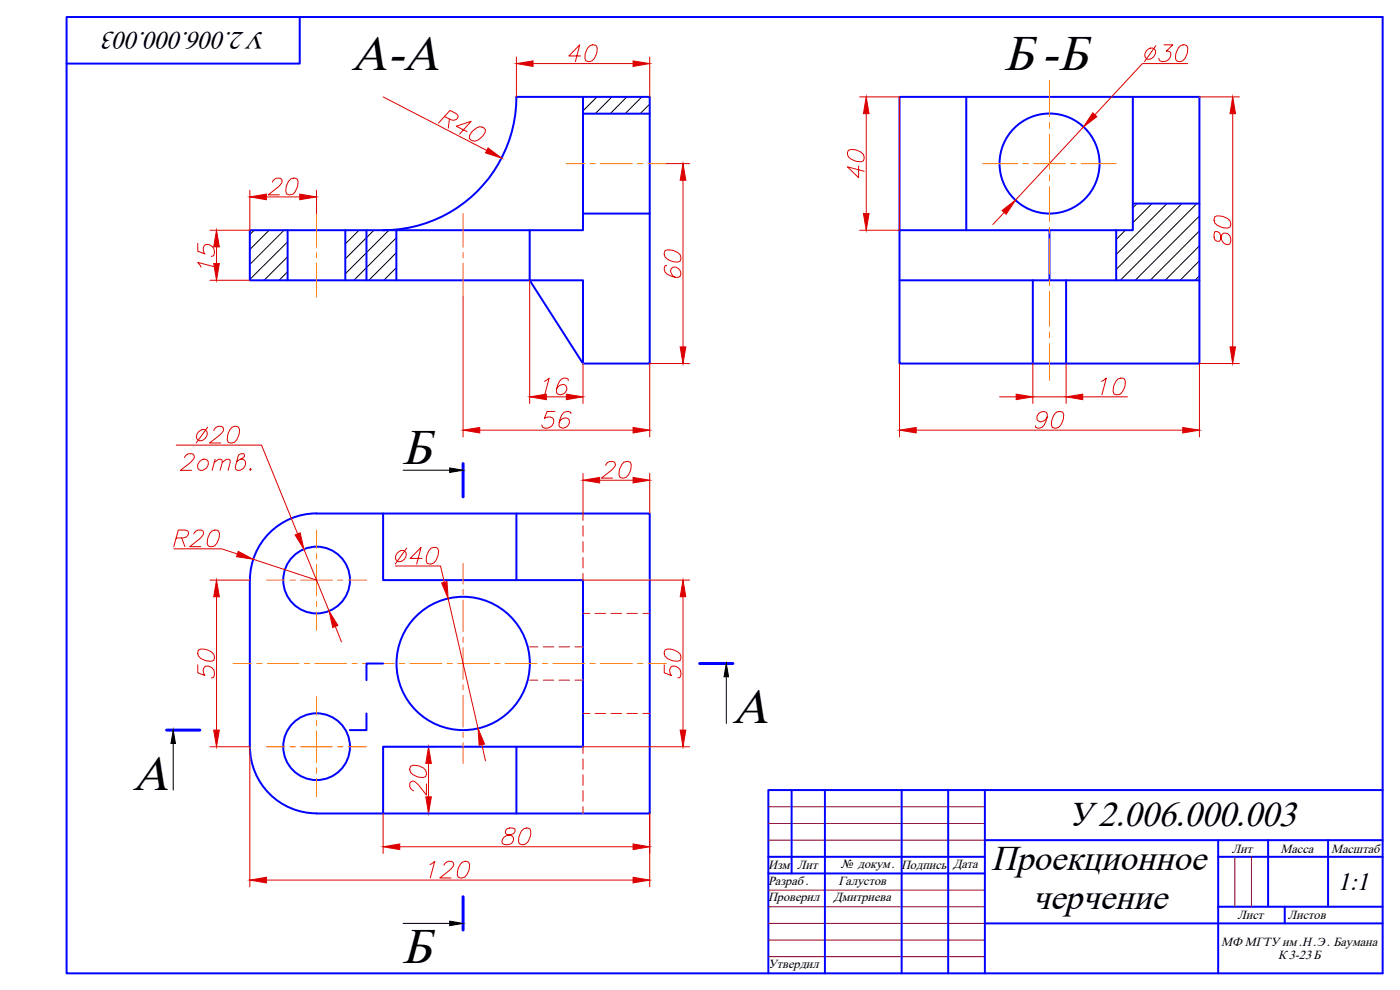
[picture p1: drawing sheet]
<svg xmlns="http://www.w3.org/2000/svg" width="420mm" height="297mm" viewBox="0 0 420 297" stroke-linecap="round" stroke-linejoin="round" font-family="sans-serif">
<g fill="none" stroke="#d00" stroke-width=".3">
<path d="M155 17.1v12M160 19.1h30M174.3 16.8h-3.6l3.3-3.4-1.3 5.1M177 13.7a1.39 1.39 0 0 1 2.2 .7 5.1 5.1 0 0 1-1.5 3.8l-.7 .3-1.2-.3a4.1 4.1 0 0 1 1.2-4.5zM195 17.1v12M344.1 15.1a1.55 1.55 0 0 1 2.7 0 2.05 2.05 0 0 1-.7 2.1 2.05 2.05 0 0 1-2.1 .3 1.75 1.75 0 0 1 .1-2.4zM346.9 13.7l-3.4 4.8M349.3 13.4h2.7l-2 2h.7l.5 .2a2.07 2.07 0 0 1-.7 2.5 2.07 2.07 0 0 1-2.6-.1l-.1-.5M354.3 13.7l.7-.3 1.2 .3a4.1 4.1 0 0 1-1.2 4.5l-.8 .3-1.1-.3a4.1 4.1 0 0 1 1.2-4.5zM356.4 19.1h-13.5l-14.3 15.3M115 29.1l31.1 16.1M133.4 35l1.9 .9a1.5 1.5 0 0 0 2.2-1l-.6-.8-1.9-1-3.4 3.8"/>
<path d="M134.9 35.7l-.4 2.8M140.1 39.5l-3.2-1.6 4.5-1.5-3.5 3.8M142 39.1l1.1-.8a1.88 1.88 0 0 1 2.6 .6 4.1 4.1 0 0 1-3.2 3.5l-1.2-.4-.5-.5 .1-.8zM258 29.1h12v40h-12M260 34.1v30M325.2 38.1l-20.4 22M360 29.1h12M370 34.1v70M75 57.1v12h-12M80 59.1h10M81.7 54.6l.1-.2a1.69 1.69 0 0 1 2.8-.5 1.95 1.95 0 0 1-1.1 2.2l-3 2.3h3.3M87.2 53.7l.9-.2 1.1 .2a4.1 4.1 0 0 1-1.2 4.5l-.8 .2-1.1-.2a4.1 4.1 0 0 1 1.1-4.5z"/>
<path d="M95 57.1v7M200 49.1h7M205 54.1v50M254.6 45.1a4.1 4.1 0 0 1 4.5 1.2 1.42 1.42 0 0 1-.7 2.2 5.1 5.1 0 0 1-3.8-1.5l-.3-.7zM257.7 49.8v3.5l-3.4-3.2 5 1.3M59.4 73v2.4l2.1 .8a1.59 1.59 0 0 1-.5-1.8 1.59 1.59 0 0 1 1.4-1.1 2.14 2.14 0 0 1 1.5 3.5l-.5 .1M65 74.1v5M199.6 75.2a4.3 4.3 0 0 1 4.5 1.2 1.42 1.42 0 0 1-.7 2.2 5.1 5.1 0 0 1-3.8-1.5l-.3-.7zM200.1 79.7h-.5a1.84 1.84 0 0 0 .7 2.6 3.5 3.5 0 0 0 3.8 .6 1.83 1.83 0 0 0-.4-2.2 1.83 1.83 0 0 0-2.2-.2 1.82 1.82 0 0 0 1.2 2.7M301.4 63.7l-3.5 3.7M364.6 69.5a2.26 2.26 0 0 0 .4 2.8h1l.7-2a1.59 1.59 0 0 1 1.7-.2 1.59 1.59 0 0 1 1 1.4v1l-.3 .6a1.81 1.81 0 0 1-2.6-1.6l-.2-1a1.29 1.29 0 0 0-1.7-1zM364.6 65a4.3 4.3 0 0 1 4.5 1.2l.3 .8-.3 1.1a4.1 4.1 0 0 1-4.5-1.2l-.2-.7z"/>
<path d="M63 84.1h12M64.3 80l-4.9-1.3 .9 1.5M139 89.1v42M159 84.1v37M163.4 114.4l1.4-1-1.3 5M164 119.1h6M170.6 114.2l-.1-.5a1.84 1.84 0 0 0-2.6 .7 3.5 3.5 0 0 0-.6 3.8 1.82 1.82 0 0 0 2.3-.4 1.82 1.82 0 0 0 .1-2.2 1.82 1.82 0 0 0-2.7 1.2M175 109.1v12M207 109.1h-12v22M270 109.1v22M300 119.1h5M310 119.1h10"/>
<path d="M310 109.1v12M320 109.1v12M325 119.1h13.4M330.6 114.4l1.4-1-1.3 5M335.5 113.7l.8-.3 1.1 .3a4.1 4.1 0 0 1-1.1 4.5l-.9 .2-1.1-.2a4.1 4.1 0 0 1 1.2-4.5zM372 109.1h-12v22M52.9 133.5h25.6l10.8 26.7M59.5 129.6a1.55 1.55 0 0 1 2.6 0 2.03 2.03 0 0 1-.6 2 2.03 2.03 0 0 1-2.1 .4 1.69 1.69 0 0 1 .1-2.4zM62.3 128.2l-3.4 4.7M64.2 129.1l.1-.2a1.66 1.66 0 0 1 2.7-.5 1.92 1.92 0 0 1-1 2.1l-3.1 2.4h3.4M69.7 128.2l.7-.3 1.2 .3a4.1 4.1 0 0 1-1.2 4.5l-.8 .2-1.1-.2a4.3 4.3 0 0 1 1.2-4.5zM144 129.1h46"/>
<path d="M166.5 123.5h-2.3l-.8 2.1a1.61 1.61 0 0 1 1.7-.5 1.61 1.61 0 0 1 1.1 1.5 2.15 2.15 0 0 1-3.5 1.4l-.1-.5M171.4 124.1l-.2-.4a1.95 1.95 0 0 0-2.5 .7l-.6 1.2-.3 2.1a1.73 1.73 0 0 0 2.4 .3 1.73 1.73 0 0 0 .3-2.4 1.86 1.86 0 0 0-2.7 1.2M181.8 139.6a1.66 1.66 0 0 1 2.8-.7 1.81 1.81 0 0 1-1.1 2.2l-3 2.4h3.4M187.2 138.7l.8-.2 1.1 .2a4.1 4.1 0 0 1-1.1 4.5l-.8 .3-1.1-.3a4.1 4.1 0 0 1 1.1-4.5zM275 129.1h80M314.3 125.1a1.68 1.68 0 0 1-1.3 1.4 1.68 1.68 0 0 1-1.8-.7 1.79 1.79 0 0 1 .9-2 1.79 1.79 0 0 1 2.2 .3 5.4 5.4 0 0 1-1.6 4.1l-1.2 .3-.7-.3-.1-.5M317 123.7a1.42 1.42 0 0 1 2.2 .7 5.1 5.1 0 0 1-1.5 3.8l-.8 .3-1.1-.3a4.3 4.3 0 0 1 1.2-4.5zM63.7 159.3l.8-.3 1.1 .3a4.1 4.1 0 0 1-1.2 4.5l-.8 .2-1.1-.2a4.1 4.1 0 0 1 1.2-4.5zM175 142.1v12M180 144.1h10M195 142.1v12M52.2 164.7h14.3l4.7 1.5"/>
<path d="M52.9 161.4h2.1a1.53 1.53 0 0 0 1.5-1.9l-.9-.5h-2.1l-1.3 5M54.5 161.4l1 2.6M58.2 160.2l.1-.2a1.69 1.69 0 0 1 2.7-.5 1.95 1.95 0 0 1-1.1 2.2l-3 2.3h3.3M63 174.1h12M65 179.1v40M76 167.8l19 6.3M91.2 164.8l7.6 18.5M118.6 169.8h13.6l1.1 4.9M119.3 165.9a1.55 1.55 0 0 1 2.6 0 2.05 2.05 0 0 1-.7 2 2.05 2.05 0 0 1-2.1 .4 1.75 1.75 0 0 1 .2-2.4zM122 164.5l-3.4 4.7M126.7 167.5h-3.6l3.3-3.3-1.3 5M129.4 164.5a1.44 1.44 0 0 1 2.2 .7 5.1 5.1 0 0 1-1.5 3.8 1.39 1.39 0 0 1-2.2-.7 5.1 5.1 0 0 1 1.5-3.8z"/>
<path d="M134.5 179.6l9 39M175 174.1h32M205 179.1v40M59.4 199.5v2.4l2.1 .8a1.58 1.58 0 0 1-.5-1.8 1.58 1.58 0 0 1 1.4-1.1 2.12 2.12 0 0 1 1.5 3.5l-.5 .1M59.6 195a4.1 4.1 0 0 1 4.5 1.2l.2 .8-.2 1.1a4.3 4.3 0 0 1-4.5-1.2l-.2-.7zM100.6 187.9l1.9 4.7M199.3 199.5v2.4l2.2 .8a1.58 1.58 0 0 1-.5-1.8 1.58 1.58 0 0 1 1.4-1.1 2.12 2.12 0 0 1 1.5 3.5l-.5 .1M199.6 195a4.1 4.1 0 0 1 4.5 1.2l.2 .8-.2 1.1a4.3 4.3 0 0 1-4.5-1.2l-.3-.7zM63 224.1h12v42M115 224.1h15.6M123.2 229.9a4.1 4.1 0 0 1 4.6 1.2l.2 .8-.2 1.1a4.1 4.1 0 0 1-4.6-1.2l-.2-.8zM128 235.2v3.3l-3.1-3.6a1.06 1.06 0 0 0-1-.6 1.06 1.06 0 0 0-.9 .8 1.85 1.85 0 0 0 1.2 2.2"/>
<path d="M128.6 229.1v10M144.6 223.4l1.1 4.9M175 224.1h32M120 254.1h70M129 259.4l1.5-1-1.4 5M130.6 244.1h-15.6v12M133.3 259.6a1.7 1.7 0 0 1 2.8-.7 1.95 1.95 0 0 1-1.1 2.2l-3 2.3h3.3M138.7 258.7l.8-.3 1.1 .3a4.1 4.1 0 0 1-1.2 4.5l-.8 .2-1.1-.2a4.1 4.1 0 0 1 1.2-4.5zM152.1 248.7l-.3 .5v.9l1.9 .7a1.58 1.58 0 0 1 .3 1.7 1.58 1.58 0 0 1-1.5 .9h-.9l-.9-.4a1.91 1.91 0 0 1 1.9-2.4l1-.3a1.27 1.27 0 0 0 .9-1.6l-.7-.3zM156.5 249.4a1.87 1.87 0 0 1 2.5-.7 4 4 0 0 1-1.2 4.5 1.38 1.38 0 0 1-2.2-.7l.1-1.2zM195 244.1v22M80 264.1h110"/>
</g>
<g fill="#d00" stroke="#d00" stroke-width=".3">
<path d="M128.6 224.1l.9 5h-1.7z"/>
<path d="M127.8 239.1h1.7l-.9 5z"/>
<path d="M98.8 183.3l2.6 4.3-1.5 .7z"/>
<path d="M88.6 160.5l1.5-.6 1.1 4.9z"/>
<path d="M71.5 165.4l4.5 2.4-5-.8z"/>
<path d="M115 254.1l5-.9v1.7z"/>
<path d="M190 253.2l5 .9-5 .8z"/>
<path d="M75 264.1l5-.9v1.7z"/>
<path d="M190 263.2l5 .9-5 .8z"/>
<path d="M65 174.1l.8 5h-1.7z"/>
<path d="M64.1 219.1h1.7l-.8 5z"/>
<path d="M143.5 218.6l1.9 4.7-1.6 .3z"/>
<path d="M132.5 174.9l1.7-.4 .3 5.1z"/>
<path d="M205 174.1l.8 5h-1.7z"/>
<path d="M204.1 219.1h1.7l-.8 5z"/>
<path d="M370 29.1l.8 5h-1.7z"/>
<path d="M369.1 104.1h1.7l-.8 5z"/>
<path d="M300.7 63.1l4.1-3-2.8 4.2z"/>
<path d="M328 33.9l1.2 1.1-4 3.1z"/>
<path d="M65 69.1l.8 5h-1.7z"/>
<path d="M64.1 79.1h1.7l-.8 5z"/>
<path d="M75 59.1l5-.9v1.7z"/>
<path d="M90 58.2l5 .9-5 .8z"/>
<path d="M190 128.3l5 .8-5 .8z"/>
<path d="M139 129.1l5-.8v1.6z"/>
<path d="M146.5 44.4l4 3-4.8-1.5z"/>
<path d="M204.1 104.1h1.7l-.8 5z"/>
<path d="M205 49.1l.8 5h-1.7z"/>
<path d="M190 18.3l5 .8-5 .8z"/>
<path d="M155 19.1l5-.8v1.6z"/>
<path d="M270 129.1l5-.8v1.6z"/>
<path d="M355 128.3l5 .8-5 .8z"/>
<path d="M159 119.1l5-.8v1.6z"/>
<path d="M170 118.3l5 .8-5 .8z"/>
<path d="M260 29.1l.8 5h-1.7z"/>
<path d="M259.1 64.1h1.7l-.8 5z"/>
<path d="M305 118.3l5 .8-5 .8z"/>
<path d="M320 119.1l5-.8v1.6z"/>
<path d="M175 144.1l5-.9v1.7z"/>
<path d="M190 143.2l5 .9-5 .8z"/>
</g>
<g fill="none" stroke="#00f" stroke-width=".59">
<path d="M20 5.1h395v286.9h-395zM90 5.1v14h-70M175 29.1v40h-100v15h84l16 25h20v-80h-40a40 40 0 0 1-40 40M175 34.1h20M270 29.1h90v80h-90zM290 29.1v40h-20M340 29.1v40h-50M86.3 69.1v15M103.6 69.1v15M110 69.1v15M119 69.1v15M159 69.1v15h16v25"/>
<path d="M175 64.1h20M315 69.1v15M335 69.1v15M340 61.1h20M270 84.1h90M310 84.1v25M320 84.1v25M95 154.1h100v90h-100a20.1 20.1 0 0 1-20-20.1M95 154a20 20 0 0 0-20 20M115 154.1v20h40v-20M75 174.1v50M155 174.1h20v50h-60v20"/>
<path d="M115 199.1h-5v5M110 214.1v5h-5M155 224.1v20M237.6 237.1v25M247.6 237.1v54.9M270.6 237.1v54.9M284.6 237.1v54.9M295.6 237.1v54.9M415 237.1h-184.4v54.9M230.6 257.1h65M295.6 252.1h119.4M365.6 257.1h49.4"/>
<path d="M365.6 252.1v39.9M380.6 252.1v19.9M398.6 252.1v20M230.6 262.1h65M295.6 277.1h119.4M365.6 272.1h49.4M385.6 272.1v5"/>
<circle cx="315" cy="49.1" r="15"/>
<circle cx="95" cy="174" r="10"/>
<circle cx="139" cy="199.1" r="20"/>
<circle cx="95" cy="224" r="10"/>
</g>
<path d="M230.6 252.1h65M230.6 247.1h65M230.6 242h65M370.6 257.1v15M375.6 257.1v15M230.6 277.1h65M230.6 272.1h65M230.6 267.1h65M230.6 287h65M230.6 282.1h65" fill="none" stroke="#720039" stroke-width=".3"/>
<g fill="none" stroke="#ff7f00" stroke-width=".3">
<path d="M315 24.1v10.9M315 36.8v1.7M170 49.1h5.4M177 49.1h1.6M180.2 49.1h9.5M191.3 49.1h1.6M194.5 49.1h5.5M295 49.1h10.4M307 49.1h1.6M310.2 49.1h9.5M315 40.3v10.4M315 52.5v1.8"/>
<path d="M315 56v10.4M321.3 49.1h1.6M324.5 49.1h10.5M95 64.1v10.1M95 75.8v1.6M95 79v10.1M139 64.1v10.1M139 75.8v1.6M139 79v10.1M315 68.2v1.8M315 71.7v10.5M315 83.9v1.8"/>
<path d="M315 87.4v10.5M315 99.6v1.8M315 103.2v10.9M95 159.1v5.4M80 174.1h5.5M87 174.1h1.6M90.2 174.1h9.5M95 166.1v1.6M95 169.3v9.5M101.3 174.1h1.6M104.5 174.1h5.5M139 169.1v6.1"/>
<path d="M139 176.9v1.5M70 199.1h5.4M77 199.1h1.6M80.2 199.1h9.5M91.3 199.1h1.6M94.5 199.1h9.5M95 180.4v1.6M95 183.6v5.5M105.6 199.1h1.6M108.8 199.1h9.5M119.9 199.1h1.6M123.1 199.1h9.5"/>
<path d="M134.2 199.1h1.6M137.4 199.1h9.5M139 180v9.6M139 191.1v1.6M139 194.3v9.5M148.5 199.1h1.6M151.6 199.1h9.6M162.8 199.1h1.5M165.9 199.1h9.6M177 199.1h1.6M180.2 199.1h9.5M191.3 199.1h1.6"/>
<path d="M194.5 199.1h5.5M95 209.1v5.4M95 216.1v1.6M95 219.3v9.5M139 205.4v1.6M139 208.6v9.5M139 219.7v1.6M80 224.1h5.5M87 224.1h1.6M90.2 224.1h9.5M95 230.4v1.6M95 233.6v5.5"/>
<path d="M101.3 224.1h1.6M104.5 224.1h5.5M139 222.9v6.2"/>
</g>
<!-- layer: 0 -->
<g fill="none" stroke="#000" stroke-width=".3">
<path d="M179.2 29.1l-4.2 4.2M183.6 29.1l-5 5M188.1 29.1l-5 5M192.6 29.1l-5 5M195 31.2l-2.9 2.9M76.3 69.1l-1.3 1.3M80.8 69.1l-5.8 5.8M85.3 69.1l-10.3 10.3M86.3 72.5l-11.3 11.3M86.3 77l-7.1 7.1M107.7 69.1l-4.1 4.1M112.2 69.1l-8.6 8.6"/>
<path d="M116.7 69.1l-13.1 13.1M119 71.3l-12.8 12.8M119 75.8l-8.3 8.3M337.7 69.1l-2.7 2.8M341.2 61.1l-1.2 1.2M345.7 61.1l-5.7 5.7M350.2 61.1l-15.2 15.3M354.7 61.1l-19.7 19.7M359.2 61.1l-23 23M360 64.8l-19.3 19.3M360 69.3l-14.8 14.8M360 73.8l-10.3 10.3"/>
<path d="M360 78.3l-5.8 5.8M86.3 81.5l-2.6 2.6M119 80.3l-3.8 3.8M360 82.7l-1.4 1.4M121 141.1h14M218 203.1v14M52 223.1v14M121 277.1h14"/>
</g>
<g fill="none" stroke="#b82e00" stroke-width=".3">
<path d="M175 154.1v2.1M175 157.7v3.2M175 162.5v3.2M175 167.2v3.2M175 172v2.1M159 194.1h2.4M163 194.1h3.2M167.8 194.1h3.1M172.6 194.1h2.4M175 184.1h2M178.6 184.1h3.2M183.4 184.1h3.2"/>
<path d="M188.1 184.1h3.2M192.9 184.1h2.1M159 204.1h2.4M163 204.1h3.2M167.8 204.1h3.1M172.6 204.1h2.4M175 214.1h2M178.6 214.1h3.2M183.4 214.1h3.2M188.1 214.1h3.2M192.9 214.1h2.1M175 224.1v2"/>
<path d="M175 227.7v3.2M175 232.5v3.2M175 237.2v3.2M175 242v2.1"/>
</g>
<path d="M139 139.1v10M210 199.1h10M50 219.1h10M139 269.1v9.9" fill="none" stroke="#00f" stroke-width=".89"/>
<!-- layer: 0 -->
<path d="M135 140.4l4 .7-4 .7zM218 199.1l.7 4h-1.4zM52 219.1l.7 4h-1.4zM135 276.4l4 .7-4 .6z" fill="#000" stroke="#000" stroke-width=".3"/>
<g font-size="15.3">
<text x="105.5" y="21.1">A-A</text>
<text x="301.4" y="21.1">Б -Б</text>
<text x="120.7" y="139.1">Б</text>
<text x="219.8" y="217.1">А</text>
<text x="39.9" y="237.1">А</text>
<text x="120.7" y="289.1">Б</text>
</g>
<g font-size="10.7">
<text x="320.4" y="248">У 2.006.000.003</text>
<text x="297.5" y="261.1">Проекционное</text>
<text x="309.8" y="272.8">черчение</text>
</g>
<text font-size="9.3" fill="#d00" x="52.9" y="142.5">2отв.</text>
<g font-size="7.6">
<text x="79.9" y="9.6" transform="rotate(-180 79.9 9.6)">У 2.006.000.003</text>
<text x="401.4" y="267">1:1</text>
</g>
<g font-size="3.8">
<text x="369.7" y="255.8">Лит</text>
<text x="384.3" y="255.8">Масса</text>
<text x="399.5" y="255.8">Масштаб</text>
<text x="230.5" y="260.8">Изм</text>
<text x="239.2" y="260.8">Лит</text>
<text x="252.3" y="260.4">№ докум. Подпись</text>
<text x="286" y="260.5">Дата</text>
<text x="230.5" y="265.5">Разраб .</text>
<text x="251.6" y="265.4">Галустов</text>
<text x="230.5" y="270.4">Проверил</text>
<text x="250.1" y="270.4">Дмитриева</text>
<text x="371.4" y="275.8">Лист</text>
<text x="386.5" y="275.8">Листов</text>
<text x="366.5" y="283.7">МФ МГТУ им .Н .Э . Баумана</text>
<text x="383.6" y="287.9">К 3-23 Б</text>
<text x="230.5" y="290.4">Утвердил</text>
</g>
</svg>
